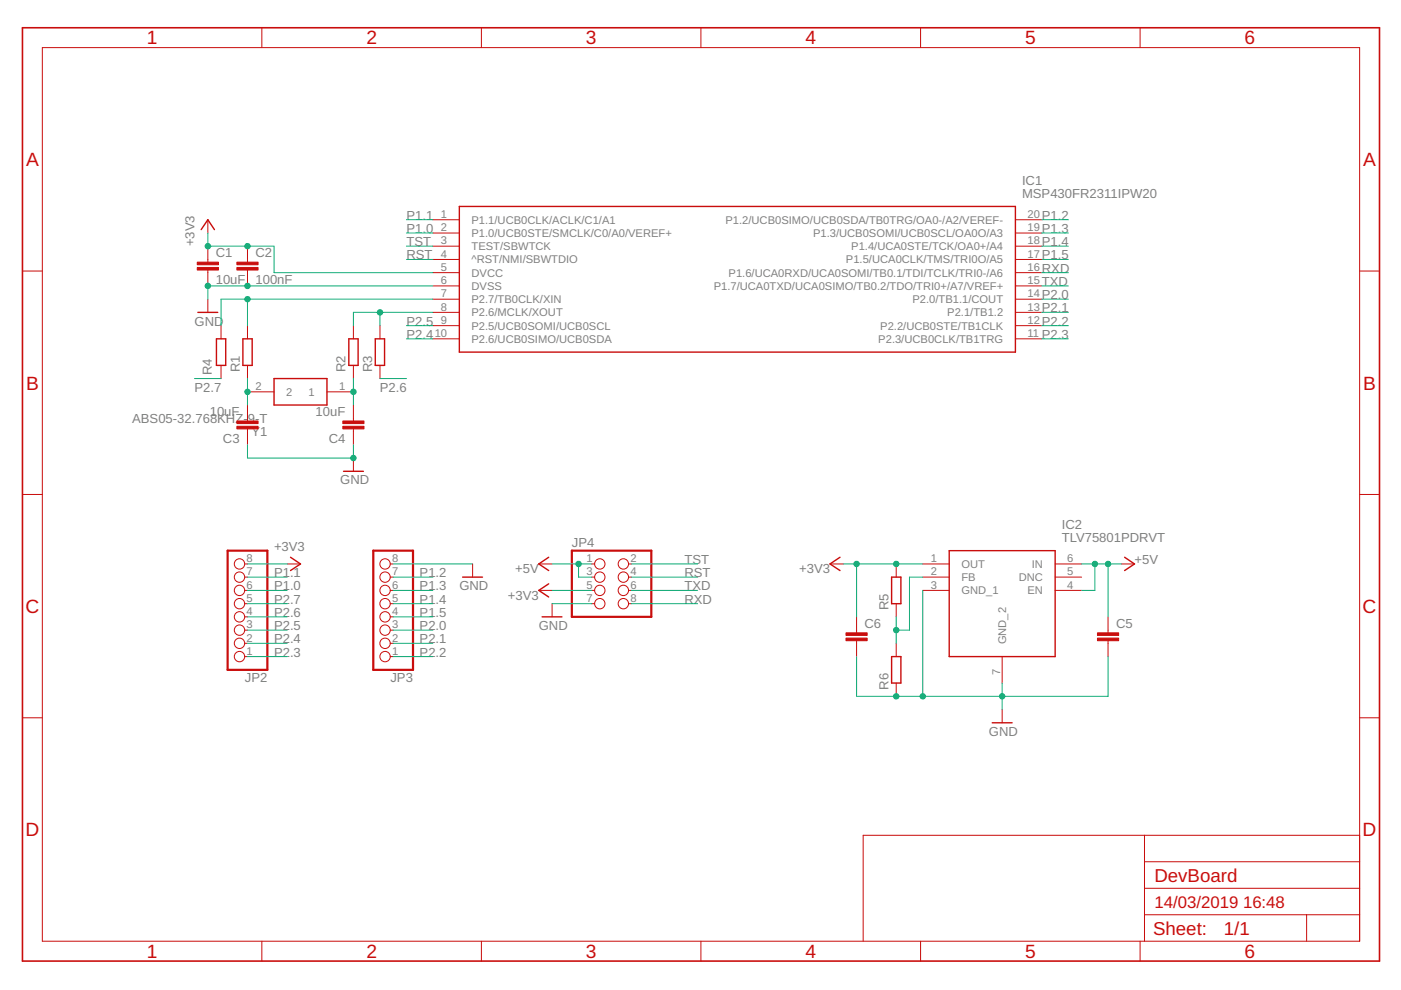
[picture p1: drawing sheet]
<svg xmlns="http://www.w3.org/2000/svg" width="297mm" height="210mm" viewBox="0 0 297 210" stroke-linecap="round" stroke-linejoin="round" font-family="sans-serif">
<g fill="none" stroke="#c90d0c" stroke-width=".3">
<path d="M42.7 48.7l1.4-2.1 1.4 2.1M97.4 43.8h117.9v30.9h-117.9zM42 66.2h4.2M45.9 71.8h2v5.7h-2zM51.5 71.8h2v5.7h-2zM74 71.8h1.9v5.7h-1.9zM79.6 71.8h1.9v5.7h-1.9zM58.1 80.3h11.2v5.6h-11.2zM72.8 99.9h4.2M61.6 118.2l2.1 1.4-2.1 1.4M116.3 118.2l-2.1 1.4 2.1 1.4M178.1 118.2l-2.1 1.4 2.1 1.4"/>
<path d="M201.3 116.8h22.4v22.4h-22.4zM238.4 118.2l2.1 1.4-2.1 1.4M98.1 122.4h4.2M114.9 130.8h4.2M116.3 123.8l-2.1 1.4 2.1 1.4M189 122.4h2v5.6h-2zM189 139.2h2v5.6h-2zM210.4 153.2h4.2"/>
</g>
<g fill="none" stroke="#c90d0c" stroke-width=".21">
<path d="M9 10.1h279.3v189.5h-279.3zM55.5 5.9v4.2M102.1 5.9v4.2M148.6 5.9v4.2M195.2 5.9v4.2M241.7 5.9v4.2M4.8 57.5h4.2M44.1 46.6v2.8M44.1 52.2v3.4M44.1 57.3v3.3M52.5 52.2v3.4M52.5 57.3v3.3"/>
<path d="M91.8 46.6h5.6M91.8 49.4h5.6M91.8 52.2h5.6M91.8 55h5.6M91.8 57.8h5.6M215.3 46.6h5.6M215.3 49.4h5.6M215.3 52.2h5.6M215.3 55h5.6M215.3 57.8h5.6M288.3 57.5h4.2M44.1 63.4v2.8"/>
<path d="M46.9 69v2.8M46.9 77.5v2.8M52.5 69v2.8M52.5 77.5v2.8M74.9 69v2.8M74.9 77.5v2.8M80.6 69v2.8M80.6 77.5v2.8M91.8 60.6h5.6M91.8 63.4h5.6M91.8 66.2h5.6M91.8 69h5.6"/>
<path d="M91.8 71.8h5.6M215.3 60.6h5.6M215.3 63.4h5.6M215.3 66.2h5.6M215.3 69h5.6M215.3 71.8h5.6M52.5 85.9v3.4M52.5 90.9v3.4M52.5 83.1h5.6M69.3 83.1h5.6M74.9 85.9v3.4M74.9 90.9v3.4"/>
<path d="M74.9 97.1v2.8M4.8 104.8h4.2M51.9 119.6h.6M60.9 119.6h2.8M82.7 119.6h.7M100.2 119.6v2.8M114.2 119.6h2.9M125.5 119.6h.6M133.3 119.6h.6M176 119.6h2.8M190 119.6v2.8M195.6 119.6h5.7"/>
<path d="M223.7 119.6h5.6M237.7 119.6h2.8M288.3 104.8h4.2M51.9 125.2h.6M51.9 139.2h.6M51.9 136.4h.6M51.9 133.6h.6M51.9 130.8h.6M51.9 128h.6M51.9 122.4h.6M82.7 125.2h.7M82.7 139.2h.7"/>
<path d="M82.7 136.4h.7M82.7 133.6h.7M82.7 130.8h.7M82.7 128h.7M82.7 122.4h.7M114.2 125.2h2.9M117.1 128v2.8M125.5 125.2h.6M125.5 128h.6M125.5 122.4h.6M133.3 125.2h.6M133.3 128h.6"/>
<path d="M133.3 122.4h.6M181.6 130.8v3.4M181.6 135.8v3.4M190 128v2.8M190 136.4v2.8M195.6 125.2h5.7M195.6 122.4h5.7M212.5 139.2v5.6M223.7 125.2h5.6M223.7 122.4h5.6M234.9 130.8v3.4M234.9 135.8v3.4"/>
<path d="M4.8 152.2h4.2M190 144.8v2.8M212.5 150.4v2.8M288.3 152.2h4.2M242.7 177.1v22.5M288.3 177.1h-105.3v22.5M55.5 199.6v4.2M102.1 199.6v4.2M148.6 199.6v4.2M195.2 199.6v4.2M241.7 199.6v4.2M242.7 194h45.6"/>
<path d="M242.7 188.3h45.6M242.7 182.7h45.6M277 194v5.6"/>
<circle cx="50.8" cy="119.6" r="1.1"/>
<circle cx="81.6" cy="119.6" r="1.1"/>
<circle cx="127.2" cy="119.6" r="1.1"/>
<circle cx="132.2" cy="119.6" r="1.1"/>
<circle cx="50.8" cy="136.4" r="1.1"/>
<circle cx="50.8" cy="133.6" r="1.1"/>
<circle cx="50.8" cy="125.2" r="1.1"/>
<circle cx="50.8" cy="139.2" r="1.1"/>
<circle cx="50.8" cy="130.8" r="1.1"/>
<circle cx="50.8" cy="128" r="1.1"/>
<circle cx="50.8" cy="122.4" r="1.1"/>
<circle cx="81.6" cy="136.4" r="1.1"/>
<circle cx="81.6" cy="122.4" r="1.1"/>
<circle cx="81.6" cy="130.8" r="1.1"/>
<circle cx="81.6" cy="128" r="1.1"/>
<circle cx="81.6" cy="133.6" r="1.1"/>
<circle cx="81.6" cy="139.2" r="1.1"/>
<circle cx="81.6" cy="125.2" r="1.1"/>
<circle cx="127.2" cy="128" r="1.1"/>
<circle cx="127.2" cy="122.4" r="1.1"/>
<circle cx="127.2" cy="125.2" r="1.1"/>
<circle cx="132.2" cy="125.2" r="1.1"/>
<circle cx="132.2" cy="122.4" r="1.1"/>
<circle cx="132.2" cy="128" r="1.1"/>
</g>
<path d="M4.8 5.9h287.7v197.9h-287.7z" fill="none" stroke="#c90d0c" stroke-width=".34"/>
<g fill="#c90d0c" stroke="#c90d0c" stroke-width=".21">
<path d="M41.8 56.7h4.5v.6h-4.5z"/>
<path d="M41.8 55.6h4.5v.5h-4.5z"/>
<path d="M50.2 56.7h4.5v.6h-4.5z"/>
<path d="M50.2 55.6h4.5v.5h-4.5z"/>
<path d="M50.2 89.3h4.5v.5h-4.5z"/>
<path d="M50.2 90.4h4.5v.5h-4.5z"/>
<path d="M72.7 89.3h4.5v.5h-4.5z"/>
<path d="M72.7 90.4h4.5v.5h-4.5z"/>
<path d="M232.7 135.3h4.5v.5h-4.5z"/>
<path d="M232.7 134.2h4.5v.5h-4.5z"/>
<path d="M179.4 135.3h4.5v.5h-4.5z"/>
<path d="M179.4 134.2h4.5v.5h-4.5z"/>
</g>
<path d="M48.3 116.8h8.4v25.2h-8.4zM79.1 116.8h8.5v25.2h-8.5zM121.2 116.8h16.9v14h-16.9z" fill="none" stroke="#c90d0c" stroke-width=".47"/>
<g fill="none" stroke="#0dab76" stroke-width=".21">
<path d="M44.1 49.4v2.8h14v5.6h33.7M86.2 55h5.6M86.2 52.2h5.6M86.2 46.6h5.6M86.2 49.4h5.6M220.9 55h5.6M220.9 52.2h5.6M220.9 57.8h5.6M220.9 46.6h5.6M220.9 49.4h5.6M52.5 63.4v5.6M80.6 66.2v2.8"/>
<path d="M86.2 69h5.6M86.2 71.8h5.6M91.8 60.6h-47.7v2.8M91.8 66.2h-16.9v2.8M91.8 63.4h-44.9v5.6M220.9 60.6h5.6M220.9 63.4h5.6M220.9 66.2h5.6M220.9 69h5.6M220.9 71.8h5.6M41.3 80.3h5.6M52.5 80.3v5.6"/>
<path d="M52.5 94.3v2.8h22.4v-2.8M74.9 80.3v5.6M80.6 80.3h5.6M52.5 119.6h8.4M83.4 119.6h16.8M117.1 119.6h8.4M122.7 119.6v2.8h2.8M133.9 119.6h14M178.8 119.6h16.8M181.6 119.6v11.2M229.3 119.6h8.4M232.1 119.6v5.6h-2.8"/>
<path d="M234.9 119.6v11.2M52.5 122.4h8.4M52.5 128h8.4M52.5 125.2h8.4M52.5 133.6h8.4M52.5 136.4h8.4M52.5 139.2h8.4M52.5 130.8h8.4M83.4 122.4h8.4M83.4 128h8.4M83.4 125.2h8.4M83.4 133.6h8.4"/>
<path d="M83.4 136.4h8.4M83.4 139.2h8.4M83.4 130.8h8.4M117.1 128h8.4M117.1 125.2h8.4M133.9 122.4h14M133.9 128h14M133.9 125.2h14M181.6 139.2v8.4h53.3v-8.4M190 130.8v5.6M195.6 122.4h-2.8v11.2h-2.8M195.6 125.2v22.4"/>
<path d="M212.5 144.8v5.6"/>
</g>
<g fill="#0dab76" stroke="#0dab76" stroke-width=".21">
<circle cx="44.1" cy="60.6" r=".57"/>
<circle cx="52.5" cy="60.6" r=".57"/>
<circle cx="74.9" cy="97.1" r=".57"/>
<circle cx="190" cy="147.6" r=".57"/>
<circle cx="195.6" cy="147.6" r=".57"/>
<circle cx="212.5" cy="147.6" r=".57"/>
<circle cx="44.1" cy="52.2" r=".57"/>
<circle cx="52.5" cy="52.2" r=".57"/>
<circle cx="190" cy="119.6" r=".57"/>
<circle cx="181.6" cy="119.6" r=".57"/>
<circle cx="52.5" cy="63.4" r=".57"/>
<circle cx="80.6" cy="66.2" r=".57"/>
<circle cx="122.7" cy="119.6" r=".57"/>
<circle cx="234.9" cy="119.6" r=".57"/>
<circle cx="232.1" cy="119.6" r=".57"/>
<circle cx="190" cy="133.6" r=".57"/>
<circle cx="52.5" cy="83.1" r=".57"/>
<circle cx="74.9" cy="83.1" r=".57"/>
</g>
<g font-size="4.1" fill="#c90d0c">
<text x="31.1" y="9.4">1</text>
<text x="77.7" y="9.4">2</text>
<text x="124.2" y="9.4">3</text>
<text x="170.8" y="9.4">4</text>
<text x="217.3" y="9.4">5</text>
<text x="263.9" y="9.4">6</text>
<text x="5.5" y="35.2">A</text>
<text x="289" y="35.2">A</text>
<text x="5.5" y="82.6">B</text>
<text x="289" y="82.6">B</text>
<text x="5.4" y="130">C</text>
<text x="288.9" y="130">C</text>
<text x="5.4" y="177.3">D</text>
<text x="288.9" y="177.3">D</text>
<text x="31.1" y="203.1">1</text>
<text x="77.7" y="203.1">2</text>
<text x="124.2" y="203.1">3</text>
<text x="170.8" y="203.1">4</text>
<text x="217.3" y="203.1">5</text>
<text x="263.9" y="203.1">6</text>
</g>
<g font-size="4" fill="#c90d0c">
<text x="244.8" y="186.9">DevBoard</text>
<text x="244.5" y="198.3">Sheet:</text>
<text x="259.5" y="198.2">1/1</text>
</g>
<g font-size="3.6" fill="#c90d0c">
<text x="244.8" y="192.5">14/03/2019</text>
<text x="263.5" y="192.5">16:48</text>
</g>
<g font-size="2.8" fill="#808080">
<text x="216.7" y="41.9">MSP430FR2311IPW20</text>
<text x="216.7" y="39.1">IC1</text>
<text x="86.2" y="46.6">P1.1</text>
<text x="220.9" y="46.6">P1.2</text>
<text x="41.3" y="52.2" transform="rotate(-90 41.3 52.2)">+3V3</text>
<text x="86.2" y="52.2">TST</text>
<text x="86.2" y="49.4">P1.0</text>
<text x="220.9" y="49.4">P1.3</text>
<text x="220.9" y="52.2">P1.4</text>
<text x="45.7" y="54.6">C1</text>
<text x="54.2" y="54.6">C2</text>
<text x="86.2" y="55">RST</text>
<text x="220.9" y="57.8">RXD</text>
<text x="220.9" y="55">P1.5</text>
<text x="45.7" y="60.2">10uF</text>
<text x="54.2" y="60.2">100nF</text>
<text x="220.9" y="60.6">TXD</text>
<text x="220.9" y="63.4">P2.0</text>
<text x="41.3" y="69">GND</text>
<text x="86.2" y="69">P2.5</text>
<text x="86.2" y="71.8">P2.4</text>
<text x="220.9" y="66.2">P2.1</text>
<text x="220.9" y="69">P2.2</text>
<text x="220.9" y="71.8">P2.3</text>
<text x="41.3" y="83.1">P2.7</text>
<text x="44.9" y="79.6" transform="rotate(-90 44.9 79.6)">R4</text>
<text x="50.8" y="78.9" transform="rotate(-90 50.8 78.9)">R1</text>
<text x="73.3" y="78.9" transform="rotate(-90 73.3 78.9)">R2</text>
<text x="78.9" y="78.9" transform="rotate(-90 78.9 78.9)">R3</text>
<text x="80.6" y="83.1">P2.6</text>
<text x="28" y="89.7">ABS05-32.768KHZ-9-T</text>
<text x="44.5" y="88.3">10uF</text>
<text x="66.9" y="88.3">10uF</text>
<text x="47.3" y="93.9">C3</text>
<text x="53.3" y="92.5">Y1</text>
<text x="69.7" y="93.9">C4</text>
<text x="72.1" y="102.7">GND</text>
<text x="225.1" y="112.1">IC2</text>
<text x="58.1" y="116.8">+3V3</text>
<text x="121.3" y="116.1">JP4</text>
<text x="145.1" y="119.6">TST</text>
<text x="225.1" y="114.9">TLV75801PDRVT</text>
<text x="240.5" y="119.6">+5V</text>
<text x="58.1" y="122.4">P1.1</text>
<text x="58.1" y="125.2">P1.0</text>
<text x="89" y="122.4">P1.2</text>
<text x="89" y="125.2">P1.3</text>
<text x="97.4" y="125.2">GND</text>
<text x="109.2" y="121.5">+5V</text>
<text x="145.1" y="122.4">RST</text>
<text x="145.1" y="125.2">TXD</text>
<text x="169.4" y="121.5">+3V3</text>
<text x="58.1" y="128">P2.7</text>
<text x="58.1" y="130.8">P2.6</text>
<text x="89" y="128">P1.4</text>
<text x="89" y="130.8">P1.5</text>
<text x="107.7" y="127.1">+3V3</text>
<text x="145.1" y="128">RXD</text>
<text x="188.4" y="129.4" transform="rotate(-90 188.4 129.4)">R5</text>
<text x="58.1" y="133.6">P2.5</text>
<text x="58.1" y="136.4">P2.4</text>
<text x="89" y="133.6">P2.0</text>
<text x="89" y="136.4">P2.1</text>
<text x="114.2" y="133.6">GND</text>
<text x="183.3" y="133.2">C6</text>
<text x="236.6" y="133.2">C5</text>
<text x="58.1" y="139.2">P2.3</text>
<text x="89" y="139.2">P2.2</text>
<text x="51.9" y="144.7">JP2</text>
<text x="82.8" y="144.7">JP3</text>
<text x="188.4" y="146.2" transform="rotate(-90 188.4 146.2)">R6</text>
<text x="209.7" y="156.1">GND</text>
</g>
<g font-size="2.4" fill="#808080">
<text x="93.5" y="46.2">1</text>
<text x="100" y="47.4">P1.1/UCB0CLK/ACLK/C1/A1</text>
<text x="153.8" y="47.4">P1.2/UCB0SIMO/UCB0SDA/TB0TRG/OA0-/A2/VEREF-</text>
<text x="217.9" y="46.2">20</text>
<text x="93.5" y="49">2</text>
<text x="93.5" y="51.8">3</text>
<text x="100" y="50.2">P1.0/UCB0STE/SMCLK/C0/A0/VEREF+</text>
<text x="100" y="53">TEST/SBWTCK</text>
<text x="172.4" y="50.2">P1.3/UCB0SOMI/UCB0SCL/OA0O/A3</text>
<text x="180.5" y="53.1">P1.4/UCA0STE/TCK/OA0+/A4</text>
<text x="217.9" y="49">19</text>
<text x="217.9" y="51.8">18</text>
<text x="93.5" y="54.6">4</text>
<text x="93.5" y="57.4">5</text>
<text x="100" y="55.9">^RST/NMI/SBWTDIO</text>
<text x="100" y="58.7">DVCC</text>
<text x="154.5" y="58.7">P1.6/UCA0RXD/UCA0SOMI/TB0.1/TDI/TCLK/TRI0-/A6</text>
<text x="179.4" y="55.9">P1.5/UCA0CLK/TMS/TRI0O/A5</text>
<text x="217.9" y="54.6">17</text>
<text x="217.9" y="57.4">16</text>
<text x="93.5" y="60.2">6</text>
<text x="93.5" y="63">7</text>
<text x="93.5" y="65.8">8</text>
<text x="100" y="61.5">DVSS</text>
<text x="100" y="64.3">P2.7/TB0CLK/XIN</text>
<text x="151.3" y="61.5">P1.7/UCA0TXD/UCA0SIMO/TB0.2/TDO/TRI0+/A7/VREF+</text>
<text x="193.5" y="64.3">P2.0/TB1.1/COUT</text>
<text x="217.9" y="60.2">15</text>
<text x="217.9" y="63">14</text>
<text x="217.9" y="65.8">13</text>
<text x="92.2" y="71.5">10</text>
<text x="93.5" y="68.6">9</text>
<text x="100" y="67.1">P2.6/MCLK/XOUT</text>
<text x="100" y="69.9">P2.5/UCB0SOMI/UCB0SCL</text>
<text x="186.6" y="69.9">P2.2/UCB0STE/TB1CLK</text>
<text x="200.8" y="67.1">P2.1/TB1.2</text>
<text x="217.9" y="68.6">12</text>
<text x="217.9" y="71.5">11</text>
<text x="100" y="72.7">P2.6/UCB0SIMO/UCB0SDA</text>
<text x="186.2" y="72.7">P2.3/UCB0CLK/TB1TRG</text>
<text x="54.2" y="82.7">2</text>
<text x="60.7" y="83.9">2</text>
<text x="65.4" y="83.9">1</text>
<text x="71.9" y="82.7">1</text>
<text x="52.3" y="119.2">8</text>
<text x="83.1" y="119.2">8</text>
<text x="124.4" y="119.2">1</text>
<text x="133.7" y="119.2">2</text>
<text x="197.4" y="119.2">1</text>
<text x="226.3" y="119.2">6</text>
<text x="52.3" y="124.8">6</text>
<text x="52.3" y="122">7</text>
<text x="83.1" y="124.8">6</text>
<text x="83.1" y="122">7</text>
<text x="124.4" y="122">3</text>
<text x="124.4" y="124.8">5</text>
<text x="133.7" y="122">4</text>
<text x="133.7" y="124.8">6</text>
<text x="197.4" y="122">2</text>
<text x="197.4" y="124.8">3</text>
<text x="203.8" y="120.4">OUT</text>
<text x="203.8" y="123.2">FB</text>
<text x="216" y="123.2">DNC</text>
<text x="218.8" y="120.4">IN</text>
<text x="226.3" y="122">5</text>
<text x="226.3" y="124.8">4</text>
<text x="52.3" y="130.4">4</text>
<text x="52.3" y="127.6">5</text>
<text x="83.1" y="130.4">4</text>
<text x="83.1" y="127.6">5</text>
<text x="124.4" y="127.6">7</text>
<text x="133.7" y="127.6">8</text>
<text x="203.8" y="126">GND_1</text>
<text x="217.8" y="126">EN</text>
<text x="52.3" y="136">2</text>
<text x="52.3" y="133.2">3</text>
<text x="83.1" y="136">2</text>
<text x="83.1" y="133.2">3</text>
<text x="213.3" y="136.6" transform="rotate(-90 213.3 136.6)">GND_2</text>
<text x="52.3" y="138.8">1</text>
<text x="83.1" y="138.8">1</text>
<text x="212.1" y="143.1" transform="rotate(-90 212.1 143.1)">7</text>
</g>
</svg>
